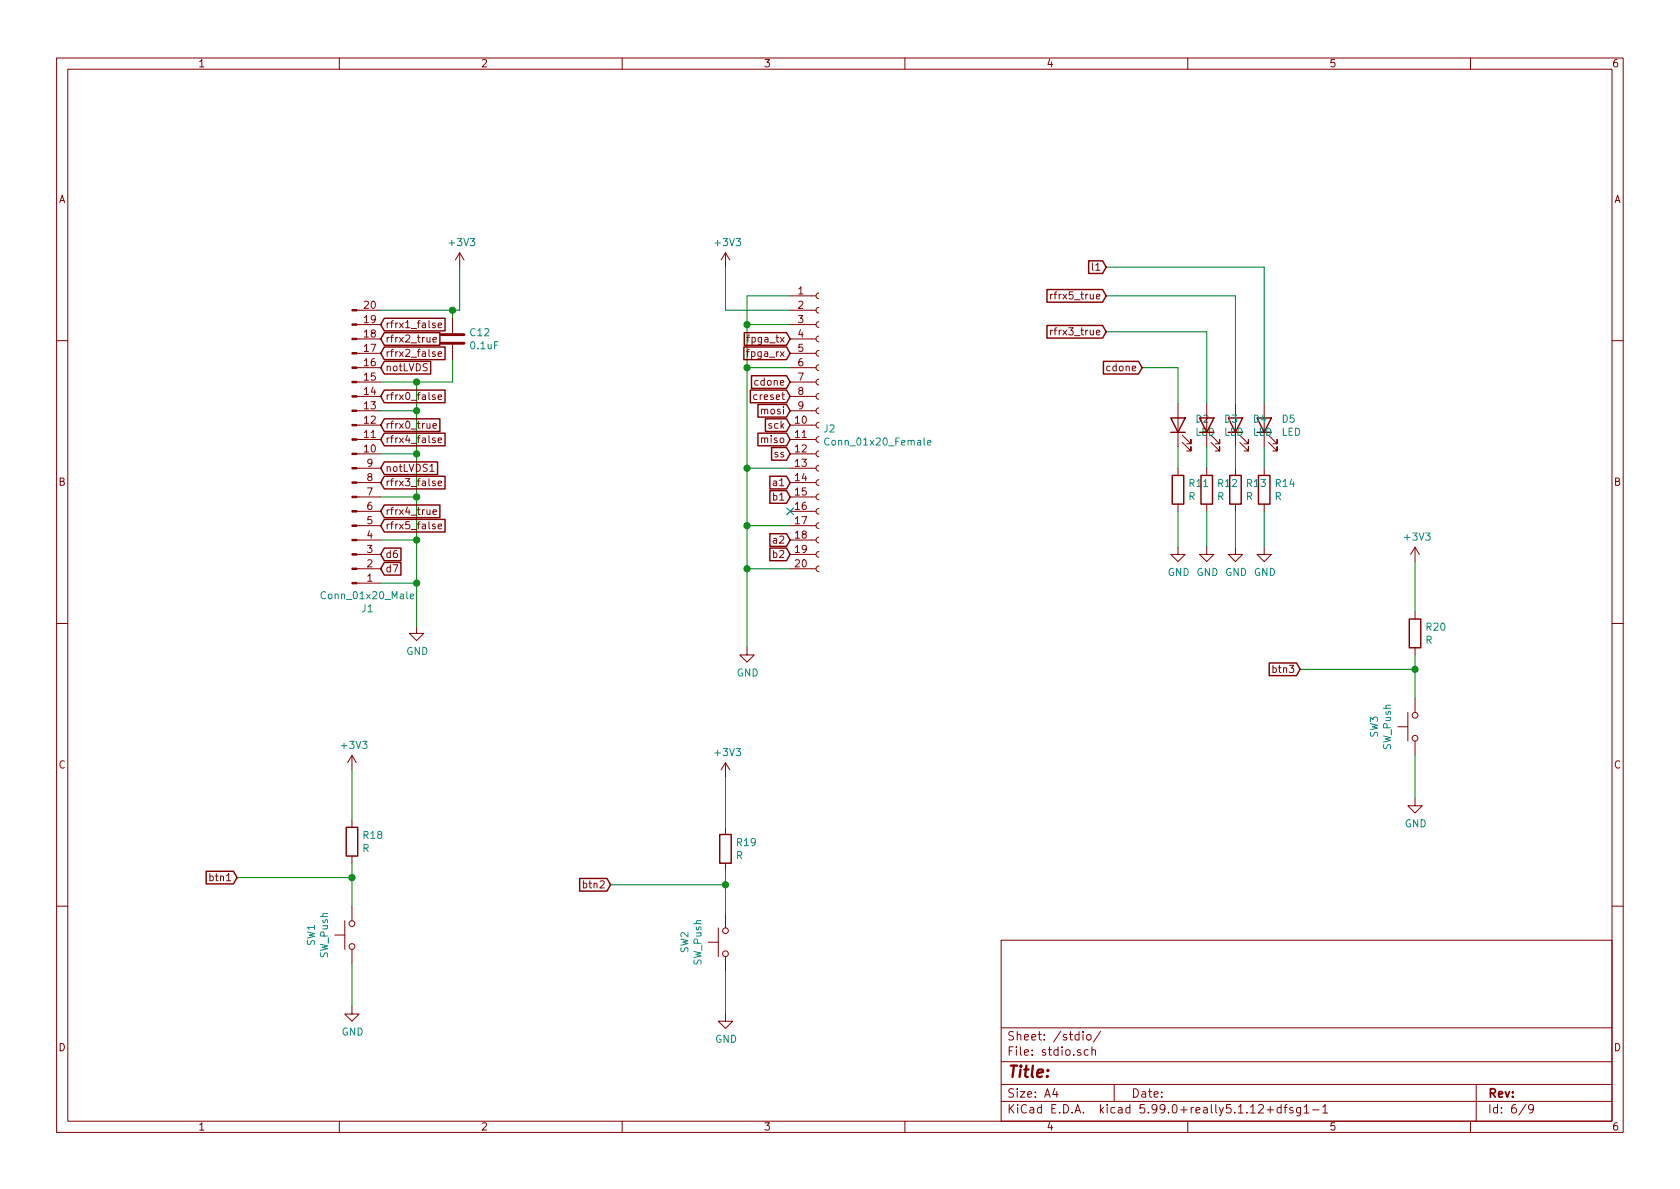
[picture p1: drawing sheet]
<svg xmlns="http://www.w3.org/2000/svg" width="297mm" height="210mm" viewBox="0 0 297 210" stroke-linecap="round" stroke-linejoin="round" font-family="sans-serif">
<g fill="none" stroke="#840000" stroke-width=".18">
<path d="M10 10.3h277v189.9h-277zM12 12.2h273v186.1h-273zM60 10.3v1.9M110 10.3v1.9M160 10.3v1.9M210 10.3v1.9M260 10.3v1.9M63.1 54.9h4.2M63.1 57.4h4.2M63.1 59.9h4.2M76.9 57.2l-.3-.1-.1 .2v.2l.4 .1v.3h-.4M77.5 57.5l.6-.1-.1-.2-.4-.1-.1 .2v.6h.5"/>
<path d="M80 56.1v2.8M81.3 44.7l-.8 1.3M81.3 44.7v2.5M81.3 44.7l.7 1.3M128.3 44.7l-.8 1.3M128.3 44.7v2.5M128.3 44.7l.7 1.3M139.7 54.9h4.6M139.7 57.4h4.6M139.7 59.9h4.6M139.7 52.3h4.6M144.8 59.4l-.3 .1-.2 .4 .1 .3 .4 .2"/>
<path d="M144.8 56.9l-.3 .1-.2 .3 .1 .4 .4 .2M144.8 54.4l-.3 .1-.2 .3 .1 .4 .4 .2M144.8 51.8l-.3 .1-.2 .3 .1 .4 .4 .2M185.8 52v.9M185.8 58.4v.8M186.1 58.4l-.3 .2M186.1 52l-.3 .3M10 60.2h2M63.1 62.5h4.2M63.1 65h4.2M63.1 67.6h4.2M63.1 70.1h4.2"/>
<path d="M63.1 72.6h4.2M63.1 75.2h4.2M63.1 77.7h4.2M76.6 60.1l.6-.1-.1-.3h-.3l-.2 .1v.6h.5M76.6 75.3l.6-.1-.1-.3h-.3l-.2 .2v.6h.5M76.9 62.2h-.3l-.1 .2v.2l.4 .1v.3h-.4M76.9 69.9l-.3-.1-.1 .2v.2l.4 .1v.3h-.4M76.9 77.5l-.3-.1-.1 .2v.2l.4 .1v.3h-.4M77.5 62.6l.6-.1-.1-.3h-.4l-.1 .2v.6h.5M77.5 70.2l.6-.1-.1-.2-.4-.1-.1 .2v.6h.5M77.5 77.8l.6-.1-.1-.2-.4-.1-.1 .2v.6h.5M80 61v2.7"/>
<path d="M139.7 62.5h4.6M139.7 65h4.6M139.7 67.6h4.6M139.7 70.1h4.6M139.7 72.6h4.6M139.7 75.2h4.6M139.7 77.7h4.6M144.8 79.8l-.3 .1-.2 .3 .1 .4 .4 .2M144.8 77.2l-.3 .1-.2 .3 .1 .4 .4 .2M144.8 74.7l-.3 .1-.2 .3 .1 .4 .4 .2M144.8 72.1l-.3 .1-.2 .4 .1 .3 .4 .2M144.8 69.6l-.3 .1-.2 .3 .1 .4 .4 .2"/>
<path d="M144.8 67.1l-.3 .1-.2 .3 .1 .4 .4 .2M144.8 64.5l-.3 .1-.2 .3 .1 .4 .4 .2M144.8 62l-.3 .1-.2 .3 .1 .4 .4 .2M208.3 71.4v7.6M209 78.2l1.6 1.6v-.8v.8h-.8M209 77l1.6 1.5v-.8v.8h-.8M213.4 71.4v7.6M214.1 78.2l1.5 1.6v-.8v.8h-.7M214.1 77l1.5 1.5v-.8v.8h-.7M218.4 71.4v7.6M219.2 78.2l1.5 1.6v-.8v.8h-.7M219.2 77l1.5 1.5v-.8v.8h-.7"/>
<path d="M223.5 71.4v7.6M224.3 78.2l1.5 1.6v-.8v.8h-.8M224.3 77l1.5 1.5v-.8v.8h-.8M285 60.2h2M63.1 80.3h4.2M63.1 82.8h4.2M63.1 85.3h4.2M63.1 87.9h4.2M63.1 90.4h4.2M63.1 93h4.2M63.1 95.5h4.2M63.1 98h4.2"/>
<path d="M76 83.4h.8M76.6 90.5l.6-.1-.1-.2-.3-.1-.2 .2v.6h.5M76.9 85.1h-.3l-.1 .1v.2l.4 .1v.3h-.4M76.9 92.7h-.3l-.1 .2v.1l.4 .2v.3h-.4M77.5 85.5l.6-.1-.1-.3h-.4l-.1 .1v.6h.5M77.5 93.1l.6-.1-.1-.3h-.4l-.1 .2v.6h.5M139.7 80.3h4.6M139.7 82.8h4.6M139.7 85.3h4.6M139.7 87.9h4.6M139.7 90.4h4.6M139.7 93h4.6"/>
<path d="M139.7 95.5h4.6M139.7 98h4.6M144.8 97.5l-.3 .1-.2 .4 .1 .3 .4 .2M144.8 95l-.3 .1-.2 .3 .1 .4 .4 .2M144.8 92.5l-.3 .1-.2 .3 .1 .4 .4 .2M144.8 89.9l-.3 .1-.2 .3 .1 .4 .4 .2M144.8 87.4l-.3 .1-.2 .3 .1 .4 .4 .2M144.8 84.8l-.3 .1-.2 .4 .1 .3 .4 .2M144.8 82.3l-.3 .1-.2 .3 .1 .4 .4 .2M208.3 96.8v1.2h1.2l-1.2 1.3-1.3-1.3h1.3M208.3 82.8v1.3M208.3 89.1v1.3"/>
<path d="M213.4 96.8v1.2h1.2l-1.2 1.3-1.3-1.3h1.3M213.4 82.8v1.3M213.4 89.1v1.3M218.4 96.8v1.2h1.3l-1.3 1.3-1.2-1.3h1.2M218.4 82.8v1.3M218.4 89.1v1.3M223.5 96.8v1.2h1.3l-1.3 1.3-1.3-1.3h1.3M223.5 82.8v1.3M223.5 89.1v1.3M250.2 96.8v2.5M250.2 96.8l-.8 1.2M250.2 96.8l.8 1.2"/>
<path d="M10 110.3h2M63.1 100.6h4.2M63.1 103.1h4.2M73.7 110.7v1.3h1.2l-1.2 1.3-1.3-1.3h1.3M132.1 114.5v1.3h1.2l-1.2 1.3-1.3-1.3h1.3M139.7 100.6h4.6M144.8 100.1l-.3 .1-.2 .3 .1 .4 .4 .2M250.2 108.2v1.3M250.2 114.5v1.3M285 110.3h2M62.2 133.6v2.5M62.2 133.6l-.7 1.3"/>
<path d="M62.2 133.6l.8 1.3M128.3 134.9v2.5M128.3 134.9l-.8 1.2M128.3 134.9l.7 1.2M247.1 128.5h1.8M248.9 126v5.1M250.2 123.4v2.6M250.2 131.1v2.5M62.2 145v1.3M62.2 151.4v1.2M128.3 146.3v1.3M128.3 152.6v1.3"/>
<path d="M250.2 141.2v1.3h1.3l-1.3 1.3-1.3-1.3h1.3M10 160.2h2M59.2 165.3h1.8M61 162.8v5.1M62.2 178v1.3h1.3l-1.3 1.3-1.2-1.3h1.2M62.2 160.3v2.5M62.2 167.9v2.5M125.2 166.6h1.8M127 164.1v5.1M128.3 179.3v1.3h1.2l-1.2 1.3-1.3-1.3h1.3M128.3 161.5v2.6M128.3 169.2v2.5"/>
<path d="M177 166.3h108v32h-108zM285 160.2h2M60 198.3v1.9M110 198.3v1.9M160 198.3v1.9M177 194.8h108M177 191.8h108M177 187.8h108M177 181.8h108M186.5 192.5l-.4 1h1M186.8 193v1M191.5 182.4v.2"/>
<path d="M191.5 182.9v1M192.2 183.1l.2-.2 .4 .2v.7l-.2 .1-.4-.1zM192.4 185.7l-.4-.1-.3 .3 .1 .6 .2 .1 .4-.1M193.1 185.7a.37 .37 0 0 1 .6 .1v.8M193.1 185.1v1.5M194.6 182.3l-1.3 2M197 191.8v3M210 198.3v1.9M222.5 195.5l.2-.2h.4l.2 .2 .1 .3-.9 1h.9M224 196.3h1.2M224.6 195.7v1.1M226.5 195.9l-.4-.1-.3 .3 .1 .6 .2 .1 .4-.1"/>
<path d="M226.5 195.3v1.5M227 195.8h.6M227.6 195.3l-.4 .2v1.3M228.6 195.9a.37 .37 0 0 0-.6 .1l.1 .3 .5 .1 .1 .1-.3 .3-.4-.1M229.9 195.8v1.2l-.2 .3h-.4M229.9 195.9l-.4-.1-.3 .3 .1 .6 .2 .1 .4-.1M230.6 195.8l.4-.5v1.5M230.6 196.8h.8M232.1 196.3h1.1M233.9 195.8l.4-.5v1.5M233.9 196.8h.8M260 198.3v1.9"/>
<path d="M261 191.8v6.5M269.8 195.2l-1.2 2M271.1 196l-.3 .3-.4-.1-.1-.2v-.4l.1-.2 .4-.1 .2 .2a1.19 1.19 0 0 1-.2 1.2l-.4 .1"/>
<circle cx="250.2" cy="126.5" r=".51"/>
<circle cx="250.2" cy="130.6" r=".51"/>
<circle cx="62.2" cy="167.4" r=".51"/>
<circle cx="62.2" cy="163.3" r=".51"/>
<circle cx="128.3" cy="168.7" r=".51"/>
<circle cx="128.3" cy="164.6" r=".51"/>
</g>
<g fill="none" stroke="#840000" stroke-width=".25">
<path d="M67.9 56.3h10.8v2.2h-10.8l-.6-1.1zM67.9 58.8h9.9v2.3h-9.9l-.6-1.2zM131.6 58.8h7.5l.6 1.1-.6 1.2h-7.5zM185.1 57.6h9.8l.7 1.1-.7 1.1h-9.8zM185.1 51.2h9.8l.7 1.1-.7 1.1h-9.8zM192.5 46.1h2.4l.7 1.1-.7 1.2h-2.4zM67.9 61.4h10.8v2.2h-10.8l-.6-1.1zM67.9 63.9h8.2v2.2h-8.2l-.6-1.1zM67.9 69h10.8v2.2h-10.8l-.6-1.1zM67.9 74.1h9.9v2.2h-9.9l-.6-1.1zM67.9 76.6h10.8v2.2h-10.8l-.6-1.1zM131.5 61.4h7.6l.6 1.1-.6 1.1h-7.6z"/>
<path d="M132.7 69h6.4l.6 1.1-.6 1.1h-6.4zM132.9 66.4h6.2l.6 1.2-.6 1.1h-6.2zM134 71.5h5.1l.6 1.1-.6 1.2h-5.1zM134 76.6h5.1l.6 1.1-.6 1.1h-5.1zM135.3 74.1h3.8l.6 1.1-.6 1.1h-3.8zM136.4 79.1h2.7l.6 1.2-.6 1.1h-2.7zM195.1 63.9h6.2l.6 1.1-.6 1.1h-6.2zM207 73.9h2.5l-1.2 2.5zM207 76.4h2.5M212.1 73.9h2.5l-1.2 2.5zM217.2 73.9h2.5l-1.3 2.5zM222.2 73.9h2.6l-1.3 2.5z"/>
<path d="M67.9 81.7h9.5v2.2h-9.5l-.6-1.1zM67.9 84.2h10.8v2.3h-10.8l-.6-1.2zM67.9 89.3h9.9v2.2h-9.9l-.6-1.1zM67.9 91.8h10.8v2.3h-10.8l-.6-1.1zM67.9 96.9h3v2.3h-3l-.6-1.2zM67.9 99.5h3v2.2h-3l-.6-1.1zM136.1 96.9h3l.6 1.1-.6 1.2h-3zM136.1 84.2h3l.6 1.1-.6 1.2h-3zM136.1 86.8h3l.6 1.1-.6 1.1h-3zM136.1 94.4h3l.6 1.1-.6 1.1h-3zM207.3 84.1h2v5h-2zM212.3 84.1h2.1v5h-2.1z"/>
<path d="M217.4 84.1h2.1v5h-2.1zM222.5 84.1h2v5h-2zM224.4 117.2h4.8l.7 1.2-.7 1.1h-4.8zM249.2 109.5h2v5h-2zM36.4 154.1h4.9l.6 1.1-.6 1.1h-4.9zM61.2 146.3h2v5.1h-2zM102.5 155.3h4.8l.6 1.2-.6 1.1h-4.8zM127.3 147.6h2v5h-2z"/>
</g>
<g fill="#840000" stroke="#840000" stroke-width=".18">
<path d="M62.2 54.7h.9v.3h-.9z"/>
<path d="M62.2 57.3h.9v.2h-.9z"/>
<path d="M62.2 59.8h.9v.3h-.9z"/>
<path d="M62.2 62.4h.9v.2h-.9z"/>
<path d="M62.2 64.9h.9v.2h-.9z"/>
<path d="M62.2 67.4h.9v.3h-.9z"/>
<path d="M62.2 70h.9v.2h-.9z"/>
<path d="M62.2 72.5h.9v.3h-.9z"/>
<path d="M62.2 75.1h.9v.2h-.9z"/>
<path d="M62.2 77.6h.9v.2h-.9z"/>
<path d="M62.2 80.1h.9v.3h-.9z"/>
<path d="M62.2 82.7h.9v.2h-.9z"/>
<path d="M62.2 85.2h.9v.3h-.9z"/>
<path d="M62.2 87.8h.9v.2h-.9z"/>
<path d="M62.2 90.3h.9v.2h-.9z"/>
<path d="M62.2 92.8h.9v.3h-.9z"/>
<path d="M62.2 95.4h.9v.2h-.9z"/>
<path d="M62.2 97.9h.9v.3h-.9z"/>
<path d="M62.2 100.5h.9v.2h-.9z"/>
<path d="M62.2 103h.9v.2h-.9z"/>
</g>
<path d="M146.6 77.6a.6 .6 0 0 0-.8 .4 .6 .6 0 0 0 .6 .7l.2-.1M164 78.3l.6-.1-.1-.3h-.3l-.2 .1 .1 .7h.4M72.5 105.5l.7-.1-.1-.3-.4-.1-.2 .2 .1 .6h.5" fill="none" stroke="#008484" stroke-width=".18"/>
<path d="M78 59.2h4M78 60.7h4" fill="none" stroke="#840000" stroke-width=".51"/>
<g fill="none" stroke="#008400" stroke-width=".18">
<path d="M80 54.9v1.2M81.3 47.2v7.7h-14M128.3 47.2v7.7h11.4M132.1 57.4h7.6M139.7 52.3h-7.6v62.2M195.6 47.2h27.9v24.2M195.6 52.3h22.8v19.1M195.6 58.7h17.8v12.7M67.3 72.6h6.4M73.7 67.6v43.1M80 63.7v3.9h-12.7M132.1 65h7.6"/>
<path d="M201.9 65h6.4v6.4M208.3 79v3.8M213.4 79v3.8M218.4 79v3.8M223.5 79v3.8M67.3 80.3h6.4M67.3 87.9h6.4M67.3 95.5h6.4M132.1 82.8h7.6M132.1 93h7.6M208.3 90.4v6.4M213.4 90.4v6.4"/>
<path d="M218.4 90.4v6.4M223.5 90.4v6.4M250.2 99.3v8.9M67.3 103.1h6.4M132.1 100.6h7.6M229.9 118.4h20.3M250.2 115.8v7.6M62.2 136.1v8.9M128.3 137.4v8.9M250.2 133.6v7.6M41.9 155.2h20.3M62.2 152.6v7.7"/>
<path d="M107.9 156.5h20.4M128.3 153.9v7.6M62.2 170.4v7.6M128.3 171.7v7.6"/>
</g>
<g fill="#008400" stroke="#008400" stroke-width=".25">
<circle cx="132.1" cy="57.4" r=".51"/>
<circle cx="73.7" cy="72.6" r=".51"/>
<circle cx="73.7" cy="67.6" r=".51"/>
<circle cx="73.7" cy="80.3" r=".51"/>
<circle cx="73.7" cy="87.9" r=".51"/>
<circle cx="73.7" cy="95.5" r=".51"/>
<circle cx="128.3" cy="156.5" r=".51"/>
<circle cx="73.7" cy="103.1" r=".51"/>
<circle cx="132.1" cy="65" r=".51"/>
<circle cx="132.1" cy="100.6" r=".51"/>
<circle cx="132.1" cy="93" r=".51"/>
<circle cx="132.1" cy="82.8" r=".51"/>
<circle cx="62.2" cy="155.2" r=".51"/>
<circle cx="250.2" cy="118.4" r=".51"/>
<circle cx="80" cy="54.9" r=".51"/>
</g>
<path d="M139.1 89.8l1.2 1.2M140.3 89.8l-1.2 1.2" fill="none" stroke="#000084" stroke-width=".18"/>
<text font-size="2.8" fill="#840000" x="178" y="190.5">Title:</text>
<g font-size="2.1" fill="#840000">
<text x="178" y="184">Sheet: /stdio/</text>
<text x="178" y="186.7">File: stdio.sch</text>
<text x="178" y="196.9">KiCad E.D.A. kicad 5.99.0+really5.1.12+dfsg1-1</text>
<text x="178" y="194.1">Size: A4</text>
<text x="200" y="194.1">Date:</text>
<text x="263" y="194.1">Rev:</text>
<text x="263" y="196.9">Id: 6/9</text>
</g>
<g font-size="1.8" fill="#840000">
<text x="35" y="11.9">1</text>
<text x="85" y="11.9">2</text>
<text x="135" y="11.9">3</text>
<text x="185" y="11.9">4</text>
<text x="235" y="11.9">5</text>
<text x="285" y="11.9">6</text>
<text x="10.4" y="35.9">A</text>
<text x="285.4" y="35.9">A</text>
<text x="193.3" y="47.9">l1</text>
<text x="141.1" y="52.1">1</text>
<text x="186.5" y="53">rfrx5_true</text>
<text x="64.4" y="59.7">18</text>
<text x="64.4" y="57.1">19</text>
<text x="64.4" y="54.6">20</text>
<text x="68.1" y="58">rfrx1_false</text>
<text x="141.1" y="54.6">2</text>
<text x="141.1" y="57.1">3</text>
<text x="141.1" y="59.7">4</text>
<text x="186.5" y="59.3">rfrx3_true</text>
<text x="64.4" y="64.8">16</text>
<text x="64.4" y="62.2">17</text>
<text x="68.1" y="60.6">rfrx2_true</text>
<text x="68.1" y="63.1">rfrx2_false</text>
<text x="68.1" y="65.7">notLVDS</text>
<text x="132.5" y="63.1">fpga_rx</text>
<text x="132.6" y="60.6">fpga_tx</text>
<text x="141.1" y="62.2">5</text>
<text x="141.1" y="64.8">6</text>
<text x="195.9" y="65.7">cdone</text>
<text x="64.4" y="69.8">14</text>
<text x="64.4" y="67.3">15</text>
<text x="68.1" y="70.7">rfrx0_false</text>
<text x="133.7" y="68.2">cdone</text>
<text x="133.7" y="70.7">creset</text>
<text x="141.1" y="67.3">7</text>
<text x="141.1" y="69.8">8</text>
<text x="64.4" y="77.5">11</text>
<text x="64.4" y="74.9">12</text>
<text x="64.4" y="72.4">13</text>
<text x="68.1" y="75.8">rfrx0_true</text>
<text x="134.8" y="73.3">mosi</text>
<text x="136" y="75.8">sck</text>
<text x="140.6" y="74.9">10</text>
<text x="140.6" y="77.5">11</text>
<text x="141.1" y="72.4">9</text>
<text x="211.3" y="77.1">LED</text>
<text x="64.4" y="80">10</text>
<text x="64.9" y="82.5">9</text>
<text x="68.1" y="78.4">rfrx4_false</text>
<text x="68.1" y="83.4">notLVDS1</text>
<text x="134.8" y="78.4">miso</text>
<text x="137" y="80.9">ss</text>
<text x="140.6" y="80">12</text>
<text x="140.6" y="82.5">13</text>
<text x="10.4" y="85.9">B</text>
<text x="64.9" y="87.6">7</text>
<text x="64.9" y="85.1">8</text>
<text x="68.1" y="86">rfrx3_false</text>
<text x="136.9" y="88.5">b1</text>
<text x="137" y="86">a1</text>
<text x="140.6" y="85.1">14</text>
<text x="140.6" y="87.6">15</text>
<text x="285.4" y="85.9">B</text>
<text x="64.9" y="95.2">4</text>
<text x="64.9" y="92.7">5</text>
<text x="64.9" y="90.2">6</text>
<text x="68.1" y="91.1">rfrx4_true</text>
<text x="68.1" y="93.6">rfrx5_false</text>
<text x="140.6" y="90.2">16</text>
<text x="140.6" y="92.7">17</text>
<text x="140.6" y="95.2">18</text>
<text x="64.9" y="100.3">2</text>
<text x="64.9" y="97.8">3</text>
<text x="68.1" y="98.7">d6</text>
<text x="68.1" y="101.2">d7</text>
<text x="136.9" y="98.7">b2</text>
<text x="137" y="96.1">a2</text>
<text x="140.6" y="97.8">19</text>
<text x="140.6" y="100.3">20</text>
<text x="64.9" y="102.9">1</text>
<text x="225.3" y="119">btn3</text>
<text x="10.4" y="135.9">C</text>
<text x="285.4" y="135.9">C</text>
<text x="37.4" y="155.8">btn1</text>
<text x="103.4" y="157.1">btn2</text>
<text x="10.4" y="185.9">D</text>
<text x="285.4" y="185.9">D</text>
<text x="35" y="199.9">1</text>
<text x="85" y="199.9">2</text>
<text x="135" y="199.9">3</text>
<text x="185" y="199.9">4</text>
<text x="235" y="199.9">5</text>
<text x="285" y="199.9">6</text>
</g>
<g font-size="1.8" fill="#008484">
<text x="79.6" y="43.5">+3V3</text>
<text x="126.6" y="43.5">+3V3</text>
<text x="83.2" y="59.5">C12</text>
<text x="83.3" y="61.8">0.1uF</text>
<text x="145.7" y="76.5">J2</text>
<text x="211.5" y="74.7">D2</text>
<text x="216.4" y="77.1">LED</text>
<text x="216.6" y="74.7">D3</text>
<text x="221.5" y="77.1">LED</text>
<text x="221.6" y="74.7">D4</text>
<text x="226.6" y="77.1">LED</text>
<text x="226.7" y="74.7">D5</text>
<text x="146.5" y="78.8">Conn_01x20_Female</text>
<text x="210.1" y="88.4">R</text>
<text x="210.3" y="86.1">R11</text>
<text x="215.2" y="88.4">R</text>
<text x="215.4" y="86.1">R12</text>
<text x="220.3" y="88.4">R</text>
<text x="220.5" y="86.1">R13</text>
<text x="225.4" y="88.4">R</text>
<text x="225.6" y="86.1">R14</text>
<text x="248.5" y="95.6">+3V3</text>
<text x="206.5" y="101.8">GND GND GND GND</text>
<text x="57.3" y="106">Conn_01x20_Male</text>
<text x="64" y="108.3">J1</text>
<text x="252" y="113.8">R</text>
<text x="252.2" y="111.5">R20</text>
<text x="71.8" y="115.8">GND</text>
<text x="130.3" y="119.6">GND</text>
<text x="243.6" y="130.4" transform="rotate(-90 243.6 130.4)">SW3</text>
<text x="60.5" y="132.4">+3V3</text>
<text x="126.6" y="133.7">+3V3</text>
<text x="245.9" y="132.6" transform="rotate(-90 245.9 132.6)">SW_Push</text>
<text x="64.3" y="148.4">R18</text>
<text x="130.3" y="149.6">R19</text>
<text x="248.4" y="146.3">GND</text>
<text x="64.1" y="150.7">R</text>
<text x="130.1" y="151.9">R</text>
<text x="55.7" y="167.3" transform="rotate(-90 55.7 167.3)">SW1</text>
<text x="58" y="169.4" transform="rotate(-90 58 169.4)">SW_Push</text>
<text x="121.7" y="168.5" transform="rotate(-90 121.7 168.5)">SW2</text>
<text x="124" y="170.7" transform="rotate(-90 124 170.7)">SW_Push</text>
<text x="60.4" y="183.1">GND</text>
<text x="126.4" y="184.4">GND</text>
</g>
</svg>
